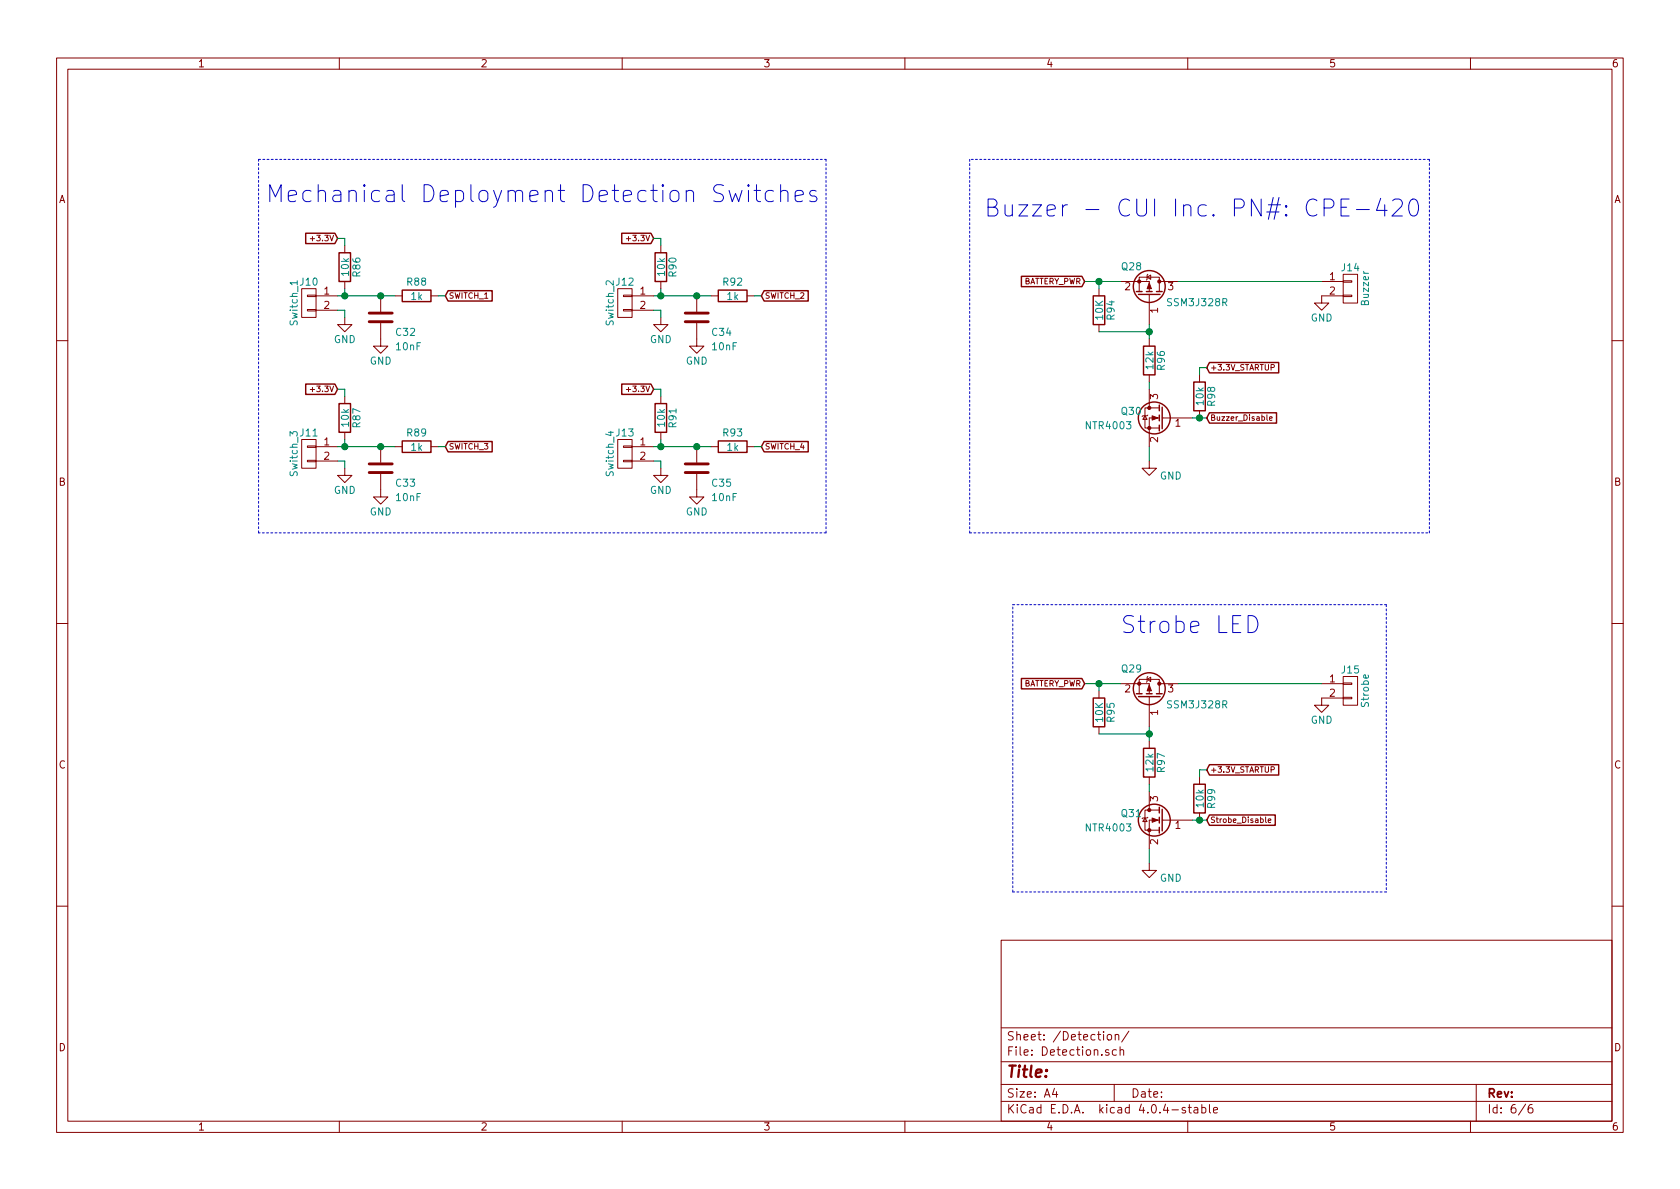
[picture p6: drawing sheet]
<svg xmlns="http://www.w3.org/2000/svg" width="297mm" height="210mm" viewBox="0 0 297 210" stroke-linecap="round" stroke-linejoin="round" font-family="sans-serif">
<g fill="none" stroke="#840000" stroke-width=".18">
<path d="M10 10.3h277v189.9h-277zM12 12.2h273v186.1h-273zM60 10.3v1.9M110 10.3v1.9M160 10.3v1.9M210 10.3v1.9M260 10.3v1.9M53.3 51h2.6v5.1h-2.6zM54.4 54.7h1.5v.3h-1.5zM54.4 52.2h1.5v.2h-1.5zM54.9 42.2h.7M55.9 52.3h3.8"/>
<path d="M55.9 54.9h3.8M61 56.1v1.3h1.2l-1.2 1.3-1.3-1.3h1.3M61 43.4v1.3M61 49.8v1.2M67.3 57.1v4.1h1.3l-1.3 1.3-1.3-1.3h1.3M67.3 52.3v2.8M69.8 52.3h1.3M76.2 52.3h1.3M109.2 51h2.6v5.1h-2.6zM110.2 54.7h1.6v.3h-1.6zM110.2 52.2h1.6v.2h-1.6zM110.7 42.2h.8"/>
<path d="M111.8 52.3h3.8M111.8 54.9h3.8M116.8 56.1v1.3h1.3l-1.3 1.3-1.2-1.3h1.2M116.8 43.4v1.3M116.8 49.8v1.2M123.2 57.1v4.1h1.3l-1.3 1.3-1.3-1.3h1.3M123.2 52.3v2.8M125.7 52.3h1.3M132.1 52.3h1.2M194.3 51v1.3M194.3 57.4v1.3M198.1 49.8h5.1v1.8"/>
<path d="M202.8 49l.7-.4v.8zM202.9 48.5l-.1 .1v.8l-.1 .1M203.2 52.1v.2M203.2 52.3v5.1M203.2 59.9v1.3M205 49.8v-.8h-3.6v2.6M205 49.8h3.3M205 49.8v1.8M233.7 49.8h3.8M237.5 52.2h1.5v.2h-1.5zM237.5 49.7h1.5v.2h-1.5zM237.5 48.5h2.5v5.1h-2.5z"/>
<path d="M237.5 52.3h-3.8v1.3h1.2l-1.2 1.3-1.3-1.3h1.3M10 60.2h2M53.3 77.7h2.6v5.1h-2.6zM54.4 78.9h1.5v.2h-1.5zM54.9 68.9h.7M55.9 79h3.8M61 70.1v1.3M61 76.4v1.3M67.3 79v2.8M69.8 79h1.3M76.2 79h1.3M109.2 77.7h2.6v5.1h-2.6z"/>
<path d="M110.2 78.9h1.6v.2h-1.6zM110.7 68.9h.8M111.8 79h3.8M116.8 70.1v1.3M116.8 76.4v1.3M123.2 79v2.8M125.7 79h1.3M132.1 79h1.2M202.4 73.5l.4 .7h-.7zM202.9 73.4l-.1 .1h-.7l-.2 .2M203.2 72.1h-.8v3.6h2.6M203.2 66.3v1.3"/>
<path d="M203.2 68.8v3.3M203.2 72.1h1.8M205 73.9h-1.8v5.1M205.5 73.9h.2M205.7 73.9h5.1M212.1 66.3v1.3M212.1 72.6v1.3M224 73.3v.9l.2 .1M224.5 74l.4-.1v-.2h-.3l-.1 .1v.5h.4M224.7 65l.5-.1 .1-.3-.6-.1v1M285 60.2h2M54.4 81.4h1.5v.3h-1.5z"/>
<path d="M55.9 81.5h3.8M61 82.8v1.3h1.2l-1.2 1.2-1.3-1.2h1.3M67.3 83.8v4.1h1.3l-1.3 1.2-1.3-1.2h1.3M110.2 81.4h1.6v.3h-1.6zM111.8 81.5h3.8M116.8 82.8v1.3h1.3l-1.3 1.2-1.2-1.2h1.2M123.2 83.8v4.1h1.3l-1.3 1.2-1.3-1.2h1.3M203.2 81.5v1.3h1.3l-1.3 1.3-1.3-1.3h1.3M10 110.3h2M202.9 119.6l-.1 .2v.7l-.1 .1M237.5 119.6h2.5v5.1h-2.5zM285 110.3h2"/>
<path d="M194.3 122.2v1.2M194.3 128.5v1.3M198.1 120.9h5.1v1.8M202.8 120.1l.7-.3v.7zM203.2 123.2v.2M203.2 123.4v5.1M203.2 131.1v1.2M203.2 137.4v1.3M203.2 139.9v3.4M205 120.9v-.8h-3.6v2.6M205 120.9v1.8M205 120.9h3.3"/>
<path d="M212.1 137.4v1.3M224.7 136.1h.5l.1-.4-.6-.1v1M233.7 120.9h3.8M237.5 123.3h1.5v.3h-1.5zM237.5 120.8h1.5v.2h-1.5zM237.5 123.4h-3.8v1.3h1.2l-1.2 1.3-1.3-1.3h1.3M202.4 144.6l.4 .7h-.7zM202.9 144.5l-.1 .1h-.7l-.2 .2M203.2 143.3h-.8v3.5h2.6M203.2 152.6v1.3h1.3l-1.3 1.3-1.3-1.3h1.3M203.2 143.3h1.8M205 145h-1.8v5.1"/>
<path d="M205.5 145h.2M205.7 145h5.1M212.1 143.8v1.2M223.8 144.5v.8l.1 .2M224.2 145.1l.5-.1v-.1l-.3-.1-.2 .2 .1 .4h.4M10 160.2h2M177 166.3h108v32h-108zM285 160.2h2M60 198.3v1.9M110 198.3v1.9M160 198.3v1.9M177 194.8h108"/>
<path d="M177 191.8h108M177 187.8h108M177 181.8h108M186.4 192.5l-.3 1h.9M186.8 193v1M195.8 183.1l.2-.2 .5 .2v.5l-.1 .2-.4 .1-.2-.1zM196 185.7a.37 .37 0 0 0-.5 .1v.2l.5 .2 .1 .1-.2 .3-.4-.1M197 191.8v3M197.2 183.1l.2-.2 .4 .1v.9M197.2 182.9v1M197.4 185.7l-.4-.1-.3 .3v.6l.3 .1 .4-.1M198 185.7l.2-.1 .4 .1 .1 .9"/>
<path d="M198 185.1v1.5M199.6 182.3l-1.3 2M209.6 195.9a.37 .37 0 0 0-.6 .1l.1 .3 .5 .1 .1 .1-.3 .3-.4-.1M210 198.3v1.9M210.1 195.8h.5M210.3 195.3v1.3l.3 .2M211.2 195.9h.5l.1 .9M211.8 196.2l-.5 .1-.2 .2 .2 .3 .5-.1M212.5 195.9l.4-.1 .3 .3-.1 .6h-.6M212.5 195.3v1.5M213.8 195.3v1.3l.2 .2M214.6 196.3l.7-.1-.1-.3-.4-.1-.2 .2v.7h.6"/>
<path d="M260 198.3v1.9M261 191.8v6.5M269.7 195.2l-1.2 2M270.9 195.3a.59 .59 0 0 0-.7 .7l.1 .7 .2 .1 .5-.1v-.5l-.1-.2-.4-.1-.3 .3"/>
</g>
<g fill="none" stroke="#008400" stroke-width=".18">
<path d="M59.7 42.2h1.3v1.2M59.7 54.9h1.3v1.2M59.7 52.3h10.1M61 51v1.3M77.5 52.3h1.2M115.6 54.9h1.2v1.2M115.6 42.2h1.2v1.2M115.6 52.3h10.1M116.8 51v1.3M133.3 52.3h1.3M191.8 49.8h6.3M194.3 58.7h8.9"/>
<path d="M194.3 49.8v1.2M203.2 57.4v2.5M208.3 49.8h25.4M59.7 68.8h1.3v1.3M59.7 79h10.1M61 77.7v1.3M77.5 79h1.2M115.6 68.8h1.2v1.3M115.6 79h10.1M116.8 77.7v1.3M133.3 79h1.3M203.2 67.6v1.2"/>
<path d="M203.2 79v2.5M210.8 73.9h2.6M213.4 65h-1.3v1.3M59.7 81.5h1.3v1.3M115.6 81.5h1.2v1.3M191.8 120.9h6.3M194.3 120.9v1.3M194.3 129.8h8.9M203.2 128.5v2.6M203.2 138.7v1.2M208.3 120.9h25.4M213.4 136.1h-1.3v1.3"/>
<path d="M203.2 150.1v2.5M210.8 145h2.6"/>
</g>
<g fill="none" stroke="#840000" stroke-width=".25">
<path d="M54.1 41.2h5.1l.5 1-.5 .9h-5.1zM59.9 44.7h2.1v5.1h-2.1zM71.1 51.3h5.1v2h-5.1zM79.2 51.4h7.8v1.8h-7.8l-.5-.9zM109.9 41.2h5.2l.5 1-.5 .9h-5.2zM115.8 44.7h2.1v5.1h-2.1zM127 51.3h5.1v2h-5.1zM135.1 51.4h7.8v1.8h-7.8l-.5-.9zM180.6 48.9h10.7l.5 .9-.5 .9h-10.7zM193.3 52.3h2v5.1h-2zM200.9 51.6h1M201.3 52.1h3.8"/>
<path d="M202.7 51.6h1M204.5 51.6h1M54.1 67.9h5.1l.5 .9-.5 .9h-5.1zM59.9 71.4h2.1v5h-2.1zM71.1 78h5.1v2h-5.1zM79.2 78.1h7.8v1.8h-7.8l-.5-.9zM109.9 67.9h5.2l.5 .9-.5 .9h-5.2zM115.8 71.4h2.1v5h-2.1zM127 78h5.1v2h-5.1zM135.1 78.1h7.8v1.8h-7.8l-.5-.9zM202.2 61.2h2v5.1h-2zM205 71.6v1"/>
<path d="M205 73.4v1M205 75.2v1M205.5 72v3.8M211.1 67.6h2v5h-2zM213.8 73h11.9v1.8h-11.9l-.4-.9zM213.8 64.1h12.3v1.8h-12.3l-.4-.9zM180.6 120h10.7l.5 .9-.5 .9h-10.7zM193.3 123.4h2v5.1h-2zM200.9 122.7h1M201.3 123.2h3.8M202.2 132.3h2v5.1h-2zM202.7 122.7h1"/>
<path d="M204.5 122.7h1M211.1 138.7h2v5.1h-2zM213.8 135.2h12.3v1.9h-12.3l-.4-1zM205 142.7v1.1M205 144.5v1M205 146.3v1M205.5 143.1v3.8M213.8 144.1h11.7v1.8h-11.7l-.4-.9z"/>
<circle cx="203.2" cy="50.7" r="2.82"/>
<circle cx="204.1" cy="73.9" r="2.82"/>
<circle cx="203.2" cy="121.8" r="2.82"/>
<circle cx="204.1" cy="145" r="2.82"/>
</g>
<g fill="#008400" stroke="#008400" stroke-width=".25">
<circle cx="61" cy="52.3" r=".51"/>
<circle cx="67.3" cy="52.3" r=".51"/>
<circle cx="61" cy="79" r=".51"/>
<circle cx="67.3" cy="79" r=".51"/>
<circle cx="116.8" cy="52.3" r=".51"/>
<circle cx="123.2" cy="52.3" r=".51"/>
<circle cx="116.8" cy="79" r=".51"/>
<circle cx="123.2" cy="79" r=".51"/>
<circle cx="194.3" cy="49.8" r=".51"/>
<circle cx="203.2" cy="58.7" r=".51"/>
<circle cx="212.1" cy="73.9" r=".51"/>
<circle cx="194.3" cy="120.9" r=".51"/>
<circle cx="203.2" cy="129.8" r=".51"/>
<circle cx="212.1" cy="145" r=".51"/>
</g>
<path d="M65.3 56.9h4M65.3 55.4h4M121.2 56.9h4M121.2 55.4h4M65.3 83.6h4M65.3 82h4M121.2 83.6h4M121.2 82h4" fill="none" stroke="#840000" stroke-width=".51"/>
<path d="M108.4 49.7v.7l-.9-.7h-.2l-.1 .2 .1 .5M51.3 77.1v-.8l.5 .5 .1-.4h.5l.2 .1-.2 .6M108 76.3v.7l-.9-.2" fill="none" stroke="#008484" stroke-width=".18"/>
<g fill="none" stroke="#0000c2" stroke-width=".18">
<path d="M128.9 33.7l.6 2 .5-1.5 .6 1.5 .6-2M132.3 32.7l-.1 .1 .1 .2 .2-.2-.2-.1v.3M132.3 33.7v2M133.3 33.7h1.2M133.8 32.7v2.5l.1 .3 .6 .2M136.8 33.8a.96 .96 0 0 0-1.5 .4v.9l.2 .3a.99 .99 0 0 0 1.3 .1M138 34a.76 .76 0 0 1 1.3 .1v1.6M138 32.7v3M140.6 34.7l1.4-.3-.1-.6-.9-.1-.3 .1-.1 .3v1.1l.1 .3 .3 .2 .9-.2M144.3 33.8l-.7-.1-.3 .1-.1 .3 .1 .4 1 .3 .1 .3-.1 .4-.3 .2-.8-.2M234.1 36.8h1.2a.81 .81 0 0 0 .6-.8 .81 .81 0 0 0-.6-.8h-1.2v3M237.1 36.6h1"/>
<path d="M238.5 35.2h-1.4v3h1.4M239.8 37.1h2.3M244.1 35.1l-.7 2.1h1.9M244.8 36.2v2M246.2 35.5l.5-.3h.7a.84 .84 0 0 1 .4 1.3l-1.7 1.7h1.9M249.5 35.4a.7 .7 0 0 1 1.1 .4 1.75 1.75 0 0 1-.5 2.4 .73 .73 0 0 1-.9-.6 2.28 2.28 0 0 1 .3-2.2zM220.7 108.9a1.41 1.41 0 0 1 1.7 1.7 1.31 1.31 0 0 1-1.7 1.3z"/>
</g>
<path d="M45.7 28.2h100.3M146 28.2v66M171.4 28.2v66M252.7 28.2h-81.3M45.7 94.2v-66M146 94.2h-100.3M171.4 94.2h81.3M252.7 94.2v-66M179.1 106.9h66M245.1 106.9v50.8M179.1 157.7v-50.8M245.1 157.7h-66" fill="none" stroke="#0000c2" stroke-width=".18" stroke-dasharray=".3 .4"/>
<g fill="#840000" stroke="#840000" stroke-width=".18">
<path d="M203.2 50l.4 1h-.8z"/>
<path d="M203.7 73.5l1 .4-1 .4z"/>
<path d="M203.2 121.2l.4 1h-.8z"/>
<path d="M203.7 144.6l1 .4-1 .4z"/>
<circle cx="201.4" cy="49.8" r=".28"/>
<circle cx="205" cy="49.8" r=".28"/>
<circle cx="203.2" cy="75.7" r=".28"/>
<circle cx="203.2" cy="72.1" r=".28"/>
<circle cx="201.4" cy="120.9" r=".28"/>
<circle cx="205" cy="120.9" r=".28"/>
<circle cx="203.2" cy="146.8" r=".28"/>
<circle cx="203.2" cy="143.3" r=".28"/>
</g>
<g font-size="4.2" fill="#0000c2">
<text x="47" y="35.8">Mechanical Deployment Detection Switches</text>
<text x="174" y="38.3">Buzzer - CUI Inc. PN#: CPE-420</text>
<text x="198.1" y="112">Strobe LED</text>
</g>
<text font-size="2.8" fill="#840000" x="178" y="190.5">Title:</text>
<g font-size="2.1" fill="#840000">
<text x="178" y="184">Sheet: /Detection/</text>
<text x="178" y="186.7">File: Detection.sch</text>
<text x="178" y="196.9">KiCad E.D.A. kicad 4.0.4-stable</text>
<text x="178" y="194.1">Size: A4</text>
<text x="200" y="194.1">Date:</text>
<text x="263" y="194.1">Rev:</text>
<text x="263" y="196.9">Id: 6/6</text>
</g>
<g font-size="1.8" fill="#840000">
<text x="35" y="11.9">1</text>
<text x="85" y="11.9">2</text>
<text x="135" y="11.9">3</text>
<text x="185" y="11.9">4</text>
<text x="235" y="11.9">5</text>
<text x="285" y="11.9">6</text>
<text x="10.4" y="35.9">A</text>
<text x="285.4" y="35.9">A</text>
<text x="57.3" y="52.1">1</text>
<text x="113.2" y="52.1">1</text>
<text x="198.9" y="51.3">2</text>
<text x="206.5" y="51.3">3</text>
<text x="235.1" y="49.5">1</text>
<text x="235.1" y="52.1">2</text>
<text x="57.3" y="54.6">2</text>
<text x="113.2" y="54.6">2</text>
<text x="204.7" y="55.3" transform="rotate(-90 204.7 55.3)">1</text>
<text x="204.7" y="70.6" transform="rotate(-90 204.7 70.6)">3</text>
<text x="207.8" y="75.4">1</text>
<text x="57.3" y="78.7">1</text>
<text x="57.3" y="81.3">2</text>
<text x="113.2" y="78.7">1</text>
<text x="113.2" y="81.3">2</text>
<text x="204.7" y="78.2" transform="rotate(-90 204.7 78.2)">2</text>
<text x="10.4" y="85.9">B</text>
<text x="285.4" y="85.9">B</text>
<text x="198.9" y="122.4">2</text>
<text x="206.5" y="122.4">3</text>
<text x="235.1" y="120.6">1</text>
<text x="235.1" y="123.2">2</text>
<text x="204.7" y="126.5" transform="rotate(-90 204.7 126.5)">1</text>
<text x="10.4" y="135.9">C</text>
<text x="285.4" y="135.9">C</text>
<text x="204.7" y="141.7" transform="rotate(-90 204.7 141.7)">3</text>
<text x="204.7" y="149.3" transform="rotate(-90 204.7 149.3)">2</text>
<text x="207.8" y="146.6">1</text>
<text x="10.4" y="185.9">D</text>
<text x="285.4" y="185.9">D</text>
<text x="35" y="199.9">1</text>
<text x="85" y="199.9">2</text>
<text x="135" y="199.9">3</text>
<text x="185" y="199.9">4</text>
<text x="235" y="199.9">5</text>
<text x="285" y="199.9">6</text>
</g>
<g font-size="1.8" fill="#008484">
<text x="198.4" y="47.8">Q28</text>
<text x="237.3" y="47.9">J14</text>
<text x="53.1" y="50.5">J10</text>
<text x="61.7" y="48.7" transform="rotate(-90 61.7 48.7)">10k</text>
<text x="63.7" y="48.9" transform="rotate(-90 63.7 48.9)">R86</text>
<text x="72" y="50.5">R88</text>
<text x="72.7" y="53">1k</text>
<text x="109" y="50.5">J12</text>
<text x="117.6" y="48.7" transform="rotate(-90 117.6 48.7)">10k</text>
<text x="119.6" y="48.9" transform="rotate(-90 119.6 48.9)">R90</text>
<text x="127.9" y="50.5">R92</text>
<text x="128.6" y="53">1k</text>
<text x="242" y="53.9" transform="rotate(-90 242 53.9)">Buzzer</text>
<text x="52.6" y="57.4" transform="rotate(-90 52.6 57.4)">Switch_1</text>
<text x="70.1" y="59.4">C32</text>
<text x="108.5" y="57.4" transform="rotate(-90 108.5 57.4)">Switch_2</text>
<text x="126" y="59.4">C34</text>
<text x="195" y="56.5" transform="rotate(-90 195 56.5)">10K</text>
<text x="197.1" y="56.5" transform="rotate(-90 197.1 56.5)">R94</text>
<text x="206.7" y="54.1">SSM3J328R</text>
<text x="231.7" y="56.8">GND</text>
<text x="59" y="60.6">GND</text>
<text x="65.4" y="64.5">GND</text>
<text x="70.1" y="61.9">10nF</text>
<text x="114.9" y="60.6">GND</text>
<text x="121.2" y="64.5">GND</text>
<text x="126" y="61.9">10nF</text>
<text x="203.9" y="65.2" transform="rotate(-90 203.9 65.2)">12k</text>
<text x="205.9" y="65.4" transform="rotate(-90 205.9 65.4)">R96</text>
<text x="212.8" y="71.6" transform="rotate(-90 212.8 71.6)">10k</text>
<text x="214.8" y="71.7" transform="rotate(-90 214.8 71.7)">R98</text>
<text x="53.1" y="77.2">J11</text>
<text x="61.7" y="75.4" transform="rotate(-90 61.7 75.4)">10k</text>
<text x="63.7" y="75.5" transform="rotate(-90 63.7 75.5)">R87</text>
<text x="72" y="77.2">R89</text>
<text x="109" y="77.2">J13</text>
<text x="117.6" y="75.4" transform="rotate(-90 117.6 75.4)">10k</text>
<text x="119.6" y="75.5" transform="rotate(-90 119.6 75.5)">R91</text>
<text x="127.9" y="77.2">R93</text>
<text x="192.2" y="75.9">NTR4003</text>
<text x="198.3" y="73.3">Q30</text>
<text x="72.7" y="79.7">1k</text>
<text x="128.6" y="79.7">1k</text>
<text x="52.6" y="84.1" transform="rotate(-90 52.6 84.1)">Switch_3</text>
<text x="59" y="87.3">GND</text>
<text x="70.1" y="86">C33</text>
<text x="70.1" y="88.6">10nF</text>
<text x="108.5" y="84.1" transform="rotate(-90 108.5 84.1)">Switch_4</text>
<text x="114.9" y="87.3">GND</text>
<text x="126" y="86">C35</text>
<text x="126" y="88.6">10nF</text>
<text x="205.1" y="84.8">GND</text>
<text x="65.4" y="91.1">GND</text>
<text x="121.2" y="91.1">GND</text>
<text x="198.4" y="118.9">Q29</text>
<text x="237.3" y="119.1">J15</text>
<text x="206.7" y="125.2">SSM3J328R</text>
<text x="242" y="124.9" transform="rotate(-90 242 124.9)">Strobe</text>
<text x="195" y="127.6" transform="rotate(-90 195 127.6)">10K</text>
<text x="197.1" y="127.6" transform="rotate(-90 197.1 127.6)">R95</text>
<text x="231.7" y="128">GND</text>
<text x="203.9" y="136.3" transform="rotate(-90 203.9 136.3)">12k</text>
<text x="205.9" y="136.5" transform="rotate(-90 205.9 136.5)">R97</text>
<text x="212.8" y="142.7" transform="rotate(-90 212.8 142.7)">10k</text>
<text x="214.8" y="142.8" transform="rotate(-90 214.8 142.8)">R99</text>
<text x="192.2" y="147">NTR4003</text>
<text x="198.3" y="144.5">Q31</text>
<text x="205.1" y="155.9">GND</text>
</g>
<g font-size="1.4" fill="#840000">
<text x="55.4" y="42.6">+3.3V</text>
<text x="111.3" y="42.6">+3.3V</text>
<text x="79.4" y="52.8">SWITCH_1</text>
<text x="135.3" y="52.8">SWITCH_2</text>
<text x="180.6" y="50.3">BATTERY_PWR</text>
<text x="214" y="65.5">+3.3V_STARTUP</text>
<text x="55.4" y="69.3">+3.3V</text>
<text x="111.3" y="69.3">+3.3V</text>
<text x="214" y="74.4">Buzzer_Disable</text>
<text x="79.4" y="79.5">SWITCH_3</text>
<text x="135.3" y="79.5">SWITCH_4</text>
<text x="180.6" y="121.4">BATTERY_PWR</text>
<text x="214" y="136.6">+3.3V_STARTUP</text>
<text x="214" y="145.5">Strobe_Disable</text>
</g>
</svg>
